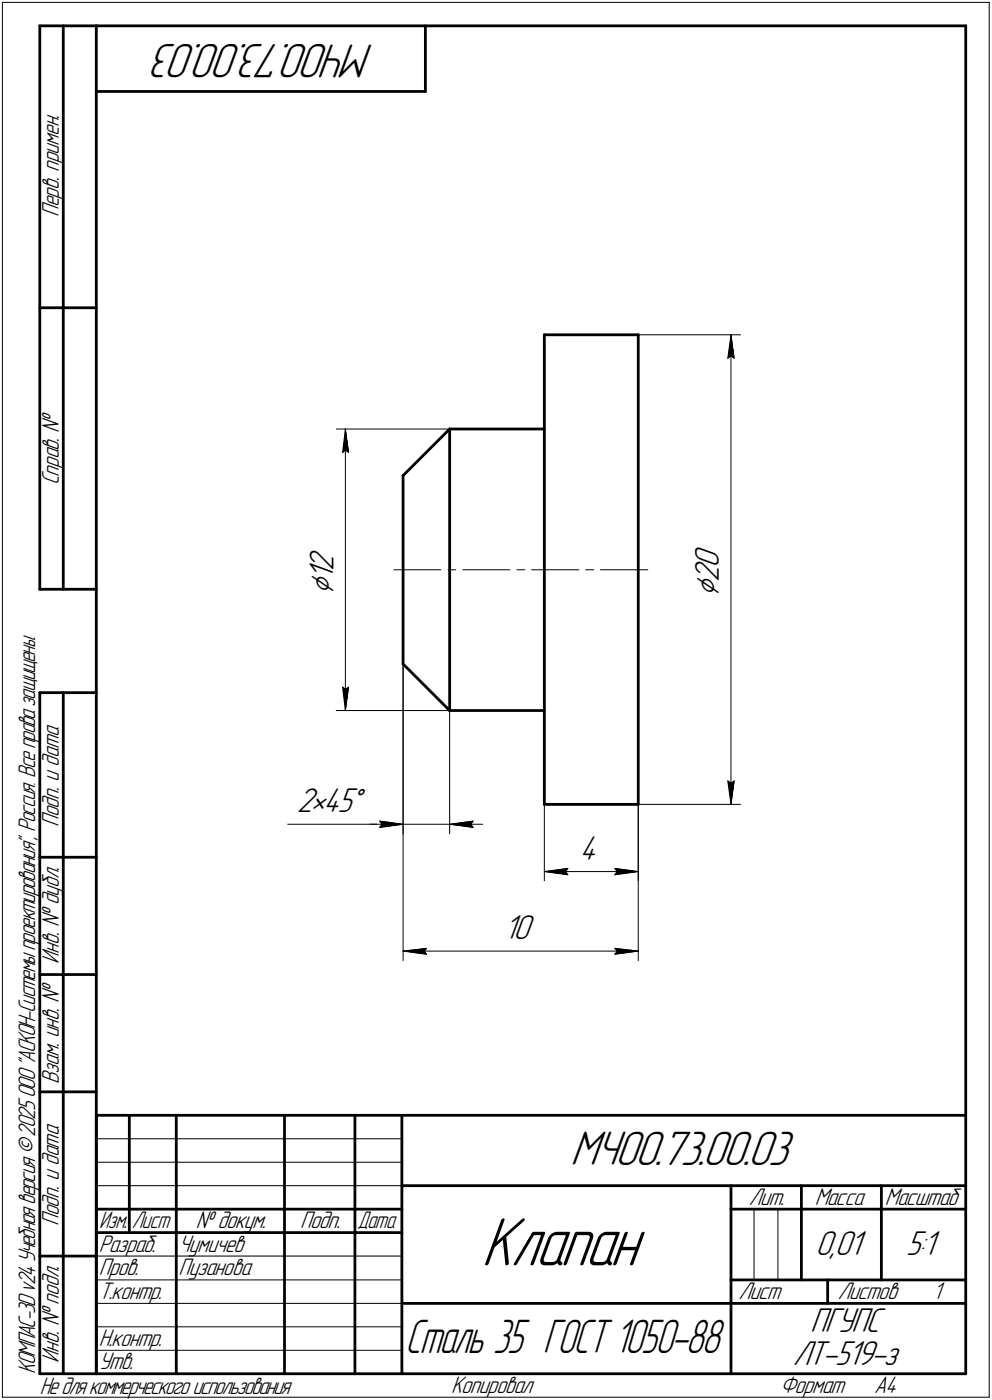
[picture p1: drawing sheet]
<svg xmlns="http://www.w3.org/2000/svg" width="211mm" height="298mm" viewBox="0 0 211 298" stroke-linecap="round" stroke-linejoin="round" font-family="sans-serif">
<g fill="none" stroke="#000" stroke-width=".21">
<path d="M.5 .5v297zM.5 .5h210zM210.5 .5v297zM135.8 71.3h21.8zM154.9 76.3l.6-.5zM155.5 71.3l.7 5zM155.5 75.8l.7 .5zM155.5 71.3l-.6 5zM155.5 71.3v100zM71.5 91.4h24.2zM72.9 96.4l.6-.6zM73.5 91.4l.7 5z"/>
<path d="M73.5 95.8l.7 .6zM73.5 91.4l-.6 5zM73.5 91.4v59.9zM83.8 121.3h10zM95.3 121.3h1.6zM98.5 121.3h10zM110 121.3h1.7zM113.1 121.3h10.1zM124.6 121.3h1.7zM127.8 121.3h10zM71.5 151.3h24.2zM72.9 146.3l.6 5z"/>
<path d="M72.9 146.3l.6 .5zM73.5 146.8l.7-.5zM74.2 146.3l-.7 5zM85.8 141.4v63.2zM85.8 141.4v36.1zM95.7 151.3v26.2zM61.2 175.5h19.6zM78.7 175.5h7.1zM80.8 175.5h5zM80.8 174.8l5 .7zM80.8 174.8l.5 .7zM80.8 176.2l5-.7z"/>
<path d="M81.3 175.5l-.5 .7zM85.8 175.5h9.9zM95.7 175.5l5 .7zM95.7 175.5l5-.7zM95.7 175.5h7zM100.2 175.5l.5 .7zM100.7 174.8l-.5 .7zM115.8 171.3v16.2zM135.8 171.3v33.3zM135.8 171.3v16.2zM135.8 171.3h21.8zM154.9 166.3l.6 5z"/>
<path d="M154.9 166.3l.6 .5zM155.5 166.8l.7-.5zM156.2 166.3l-.7 5zM115.8 185.6l5-.7zM115.8 185.6l5 .7zM115.8 185.6h20zM120.3 185.6l.5 .7zM120.8 184.9l-.5 .7zM130.8 186.3l5-.7zM130.8 184.9l.5 .7zM130.8 184.9l5 .7zM131.3 185.6l-.5 .7z"/>
<path d="M85.8 202.5l5-.6zM85.8 202.5l5 .7zM85.8 202.5h50zM90.3 202.5l.5 .7zM90.8 201.9l-.5 .6zM130.8 203.2l5-.7zM130.8 201.9l.5 .6zM130.8 201.9l5 .6zM131.3 202.5l-.5 .7zM20.5 247.5h65zM20.5 252.5h65zM20.5 242.5h65z"/>
<path d="M160.4 257.5v15zM165.5 257.5v15zM20.5 267.5h65zM20.5 272.5h65zM20.5 277.5h65zM.5 297.5h210zM20.5 282.5h65zM20.5 287.5h65z"/>
</g>
<g fill="none" stroke="#000" stroke-width=".59">
<path d="M8.5 5.5v120zM8.5 5.5h12zM13.5 5.5v120zM20.5 5.5v287zM20.5 5.5h185zM20.5 19.5h70zM90.5 5.5v14zM205.5 5.5v287zM8.5 65.5h12zM115.8 71.3h20zM115.8 71.3v100zM135.8 71.3v100z"/>
<path d="M95.7 91.4h20.1zM95.7 91.4l-9.9 9.9zM95.7 91.4v59.9zM85.8 101.3v40.1zM8.5 125.5h12zM8.5 147.5v145zM8.5 147.5h12zM13.5 147.5v145zM85.8 141.4l9.9 9.9zM95.7 151.3h20.1zM115.8 171.3h20zM8.5 182.5h12z"/>
<path d="M8.5 207.5h12zM8.5 232.5h12zM20.5 237.5h185zM20.5 237.5v55zM27.5 237.5v25zM37.5 237.5v55zM60.5 237.5v55zM75.5 237.5v55zM85.5 237.5v55zM20.5 257.5h65zM85.5 252.5h120zM155.5 252.5v40z"/>
<path d="M155.5 257.5h15zM170.5 252.5v20zM170.5 257.5h35zM187.5 252.5v20zM8.5 267.5h12zM20.5 262.5h65zM85.5 277.5h70zM155.5 277.5h50zM155.5 272.5h50zM176.1 272.5v5zM8.5 292.5h12zM20.5 292.5h185z"/>
</g>
<g fill="#fff" stroke="#fff" stroke-width=".21">
<path d="M107.2 194.4h7.1zM107.2 194.5h7.1zM107.2 194.6h7.1zM107.2 194.6h7.1zM107.2 194.7h7.1zM107.2 194.8h7.1zM107.2 194.9h7.1zM107.2 195h7.1zM107.2 195.1h7.1zM107.2 195.2h7.1zM107.2 195.2h7.1zM107.2 195.3h7.1zM107.2 195.4h7.1zM107.2 195.5h7.1zM107.2 195.6h7.1zM107.2 195.7h7.1zM107.2 195.7h7.1zM107.2 195.8h7.1zM107.2 195.9h7.1zM107.2 196h7.1zM107.2 196.1h7.1zM107.2 196.2h7.1zM107.2 196.3h7.1zM107.2 196.3h7.1zM107.2 196.4h7.1zM107.2 196.5h7.1zM107.2 196.6h7.1zM107.2 196.7h7.1zM107.2 196.8h7.1zM107.2 196.8h7.1zM107.2 196.9h7.1zM107.2 197h7.1zM107.2 197.1h7.1zM107.2 197.2h7.1zM107.2 197.3h7.1zM107.2 197.4h7.1zM107.2 197.4h7.1zM107.2 197.5h7.1zM107.2 197.6h7.1zM107.2 197.7h7.1zM107.2 197.8h7.1zM107.2 197.9h7.1zM107.2 198h7.1zM107.2 198h7.1zM107.2 198.1h7.1zM107.2 198.2h7.1zM107.2 198.3h7.1zM107.2 198.4h7.1zM107.2 198.5h7.1zM107.2 198.5h7.1zM107.2 198.6h7.1zM107.2 198.7h7.1zM107.2 198.8h7.1zM107.2 198.9h7.1zM107.2 199h7.1zM107.2 199.1h7.1zM107.2 199.1h7.1zM107.2 199.2h7.1zM107.2 199.3h7.1zM107.2 199.4h7.1zM107.2 199.5h7.1zM107.2 199.6h7.1zM107.2 199.6h7.1zM107.2 199.7h7.1zM107.2 199.8h7.1zM107.2 199.9h7.1zM107.2 200h7.1zM107.2 200.1h7.1zM107.2 200.2h7.1zM107.2 200.2h7.1zM107.2 200.3h7.1zM107.2 200.4h7.1zM107.2 200.5h7.1zM107.2 200.6h7.1zM107.2 200.7h7.1zM107.2 200.7h7.1zM107.2 200.8h7.1zM107.2 200.9h7.1zM107.2 201h7.1zM107.2 201.1h7.1zM107.2 201.2h7.1zM107.2 201.3h7.1zM107.2 201.3h7.1zM107.2 201.4h7.1zM107.2 201.5h7.1z"/>
<path d="M130.3 201.4h.7zM130.3 201.5h1.3zM130.3 201.6h1.9zM130.3 201.7h2.5zM130.3 201.8h3.1zM130.3 201.8h3.7zM130.3 201.9h4zM130.3 202h4.2zM130.3 202.1h4.4zM130.3 202.2h4.7zM130.3 202.3h4.9zM130.3 202.4h5.1zM130.3 202.4h5.3zM130.3 202.5h5.5zM130.3 202.6h5.3zM130.3 202.7h5.2zM130.3 202.8h4.9zM130.3 202.9h4.7zM130.3 202.9h4.6zM130.3 203h4.3zM130.3 203.1h4.2zM130.3 203.2h4zM130.3 203.3h3.7zM130.3 203.4h3.1zM130.3 203.5h2.5zM130.3 203.5h1.9zM130.3 203.6h1.3zM130.3 203.7h.7z"/>
<path d="M90.7 201.4h.6zM90.1 201.5h1.2zM89.4 201.6h1.9zM88.8 201.7h2.5zM88.2 201.8h3.1zM87.5 201.8h3.8zM87.4 201.9h3.9zM87.1 202h4.2zM87 202.1h4.3zM86.7 202.2h4.6zM86.4 202.3h4.9zM86.3 202.4h5zM86 202.4h5.3zM85.8 202.5h5.5zM86 202.6h5.3zM86.2 202.7h5.1zM86.4 202.8h4.9zM86.6 202.9h4.7zM86.8 202.9h4.5zM87 203h4.3zM87.2 203.1h4.1zM87.4 203.2h3.9zM87.5 203.3h3.8zM88.2 203.4h3.1zM88.8 203.5h2.5zM89.4 203.5h1.9zM90.1 203.6h1.2zM90.7 203.7h.6z"/>
<path d="M63.2 167.1h15.5zM63.2 167.2h15.5zM63.2 167.3h15.5zM63.2 167.4h15.5zM63.2 167.5h15.5zM63.2 167.6h15.5zM63.2 167.6h15.5zM63.2 167.7h15.5zM63.2 167.8h15.5zM63.2 167.9h15.5zM63.2 168h15.5zM63.2 168.1h15.5zM63.2 168.1h15.5zM63.2 168.2h15.5zM63.2 168.3h15.5zM63.2 168.4h15.5zM63.2 168.5h15.5zM63.2 168.6h15.5zM63.2 168.7h15.5zM63.2 168.7h15.5zM63.2 168.8h15.5zM63.2 168.9h15.5zM63.2 169h15.5zM63.2 169.1h15.5zM63.2 169.2h15.5zM63.2 169.2h15.5zM63.2 169.3h15.5zM63.2 169.4h15.5zM63.2 169.5h15.5zM63.2 169.6h15.5zM63.2 169.7h15.5zM63.2 169.8h15.5zM63.2 169.8h15.5zM63.2 169.9h15.5zM63.2 170h15.5zM63.2 170.1h15.5zM63.2 170.2h15.5zM63.2 170.3h15.5zM63.2 170.3h15.5zM63.2 170.4h15.5zM63.2 170.5h15.5zM63.2 170.6h15.5zM63.2 170.7h15.5zM63.2 170.8h15.5zM63.2 170.9h15.5zM63.2 170.9h15.5zM63.2 171h15.5zM63.2 171.1h15.5zM63.2 171.2h15.5zM63.2 171.3h15.5zM63.2 171.4h15.5zM63.2 171.4h15.5zM63.2 171.5h15.5zM63.2 171.6h15.5zM63.2 171.7h15.5zM63.2 171.8h15.5zM63.2 171.9h15.5zM63.2 172h15.5zM63.2 172h15.5zM63.2 172.1h15.5zM63.2 172.2h15.5zM63.2 172.3h15.5zM63.2 172.4h15.5zM63.2 172.5h15.5zM63.2 172.6h15.5zM63.2 172.6h15.5zM63.2 172.7h15.5zM63.2 172.8h15.5zM63.2 172.9h15.5zM63.2 173h15.5zM63.2 173.1h15.5zM63.2 173.1h15.5zM63.2 173.2h15.5zM63.2 173.3h15.5zM63.2 173.4h15.5zM63.2 173.5h15.5zM63.2 173.6h15.5zM63.2 173.7h15.5zM63.2 173.7h15.5zM63.2 173.8h15.5zM63.2 173.9h15.5zM63.2 174h15.5zM63.2 174.1h15.5zM63.2 174.2h15.5zM63.2 174.2h15.5zM63.2 174.3h15.5zM63.2 174.4h15.5z"/>
<path d="M100.5 174.4h.7zM99.7 174.5h1.5zM99 174.6h2.2zM98.2 174.7h3zM97.5 174.8h3.7zM97.3 174.8h3.9zM97.1 174.9h4.1zM96.9 175h4.3zM96.7 175.1h4.5zM96.5 175.2h4.7zM96.3 175.3h4.9zM96.1 175.3h5.1zM95.9 175.4h5.3zM95.7 175.5h5.5zM95.9 175.6h5.3zM96.1 175.7h5.1zM96.3 175.8h4.9zM96.5 175.9h4.7zM96.7 175.9h4.5zM96.9 176h4.3zM97.1 176.1h4.1zM97.3 176.2h3.9zM97.5 176.3h3.7zM98.1 176.4h3.1zM98.7 176.4h2.5zM99.3 176.5h1.9zM100 176.6h1.2zM100.6 176.7h.6z"/>
<path d="M80.3 174.4h.7zM80.3 174.5h1.5zM80.3 174.6h2.2zM80.3 174.7h3zM80.3 174.8h3.7zM80.3 174.8h3.9zM80.3 174.9h4.1zM80.3 175h4.3zM80.3 175.1h4.5zM80.3 175.2h4.7zM80.3 175.3h4.9zM80.3 175.3h5.1zM80.3 175.4h5.3zM80.3 175.5h5.5zM80.3 175.6h5.3zM80.3 175.7h5.1zM80.3 175.8h4.9zM80.3 175.9h4.7zM80.3 175.9h4.5zM80.3 176h4.3zM80.3 176.1h4.1zM80.3 176.2h3.9zM80.3 176.3h3.7zM80.3 176.4h3.1zM80.3 176.4h2.5zM80.3 176.5h1.8zM80.3 176.6h1.2zM80.3 176.7h.6z"/>
<path d="M123.4 177.5h5zM123.4 177.5h5zM123.4 177.6h5zM123.4 177.7h5zM123.4 177.8h5zM123.4 177.9h5zM123.4 178h5zM123.4 178.1h5zM123.4 178.1h5zM123.4 178.2h5zM123.4 178.3h5zM123.4 178.4h5zM123.4 178.5h5zM123.4 178.6h5zM123.4 178.6h5zM123.4 178.7h5zM123.4 178.8h5zM123.4 178.9h5zM123.4 179h5zM123.4 179.1h5zM123.4 179.2h5zM123.4 179.2h5zM123.4 179.3h5zM123.4 179.4h5zM123.4 179.5h5zM123.4 179.6h5zM123.4 179.7h5zM123.4 179.7h5zM123.4 179.8h5zM123.4 179.9h5zM123.4 180h5zM123.4 180.1h5zM123.4 180.2h5zM123.4 180.3h5zM123.4 180.3h5zM123.4 180.4h5zM123.4 180.5h5zM123.4 180.6h5zM123.4 180.7h5zM123.4 180.8h5zM123.4 180.8h5zM123.4 180.9h5zM123.4 181h5zM123.4 181.1h5zM123.4 181.2h5zM123.4 181.3h5zM123.4 181.4h5zM123.4 181.4h5zM123.4 181.5h5zM123.4 181.6h5zM123.4 181.7h5zM123.4 181.8h5zM123.4 181.9h5zM123.4 181.9h5zM123.4 182h5zM123.4 182.1h5zM123.4 182.2h5zM123.4 182.3h5zM123.4 182.4h5zM123.4 182.5h5zM123.4 182.5h5zM123.4 182.6h5zM123.4 182.7h5zM123.4 182.8h5zM123.4 182.9h5zM123.4 183h5zM123.4 183h5zM123.4 183.1h5zM123.4 183.2h5zM123.4 183.3h5zM123.4 183.4h5zM123.4 183.5h5zM123.4 183.6h5zM123.4 183.6h5zM123.4 183.7h5zM123.4 183.8h5zM123.4 183.9h5zM123.4 184h5zM123.4 184.1h5zM123.4 184.1h5zM123.4 184.2h5zM123.4 184.3h5zM123.4 184.4h5zM123.4 184.5h5z"/>
<path d="M120.7 184.4h.6zM120.1 184.5h1.2zM119.5 184.6h1.8zM118.9 184.7h2.4zM118.3 184.7h3zM117.6 184.8h3.7zM117.4 184.9h3.9zM117.3 185h4zM117 185.1h4.3zM116.8 185.2h4.5zM116.7 185.3h4.6zM116.4 185.3h4.9zM116.2 185.4h5.1zM116.1 185.5h5.2zM115.8 185.6h5.5zM116.1 185.7h5.2zM116.2 185.8h5.1zM116.4 185.8h4.9zM116.7 185.9h4.6zM116.8 186h4.5zM117 186.1h4.3zM117.3 186.2h4zM117.4 186.3h3.9zM117.6 186.4h3.7zM118.4 186.4h2.9zM119.1 186.5h2.2zM119.9 186.6h1.4zM120.6 186.7h.7z"/>
<path d="M130.3 184.4h.7zM130.3 184.5h1.3zM130.3 184.6h1.9zM130.3 184.7h2.5zM130.3 184.7h3.1zM130.3 184.8h3.7zM130.3 184.9h4zM130.3 185h4.2zM130.3 185.1h4.3zM130.3 185.2h4.6zM130.3 185.3h4.7zM130.3 185.3h4.9zM130.3 185.4h5.2zM130.3 185.5h5.3zM130.3 185.6h5.5zM130.3 185.7h5.3zM130.3 185.8h5.2zM130.3 185.8h4.9zM130.3 185.9h4.7zM130.3 186h4.6zM130.3 186.1h4.3zM130.3 186.2h4.2zM130.3 186.3h4zM130.3 186.4h3.7zM130.3 186.4h3zM130.3 186.5h2.3zM130.3 186.6h1.5zM130.3 186.7h.8z"/>
<path d="M65.1 116h7.5zM65.1 116.1h7.5zM65.1 116.2h7.5zM65.1 116.2h7.5zM65.1 116.3h7.5zM65.1 116.4h7.5zM65.1 116.5h7.5zM65.1 116.6h7.5zM65.1 116.7h7.5zM65.1 116.8h7.5zM65.1 116.8h7.5zM65.1 116.9h7.5zM65.1 117h7.5zM65.1 117.1h7.5zM65.1 117.2h7.5zM65.1 117.3h7.5zM65.1 117.3h7.5zM65.1 117.4h7.5zM65.1 117.5h7.5zM65.1 117.6h7.5zM65.1 117.7h7.5zM65.1 117.8h7.5zM65.1 117.9h7.5zM65.1 117.9h7.5zM65.1 118h7.5zM65.1 118.1h7.5zM65.1 118.2h7.5zM65.1 118.3h7.5zM65.1 118.4h7.5zM65.1 118.4h7.5zM65.1 118.5h7.5zM65.1 118.6h7.5zM65.1 118.7h7.5zM65.1 118.8h7.5zM65.1 118.9h7.5zM65.1 119h7.5zM65.1 119h7.5zM65.1 119.1h7.5zM65.1 119.2h7.5zM65.1 119.3h7.5zM65.1 119.4h7.5zM65.1 119.5h7.5zM65.1 119.5h7.5zM65.1 119.6h7.5zM65.1 119.7h7.5zM65.1 119.8h7.5zM65.1 119.9h7.5zM65.1 120h7.5zM65.1 120.1h7.5zM65.1 120.1h7.5zM65.1 120.2h7.5zM65.1 120.3h7.5zM65.1 120.4h7.5zM65.1 120.5h7.5zM65.1 120.6h7.5zM65.1 120.6h7.5zM65.1 120.7h7.5zM65.1 120.8h7.5zM65.1 120.9h7.5zM65.1 121h7.5zM65.1 121.1h7.5zM65.1 121.2h7.5zM65.1 121.2h7.5zM65.1 121.3h7.5zM65.1 121.4h7.5zM65.1 121.5h7.5zM65.1 121.6h7.5zM65.1 121.7h7.5zM65.1 121.8h7.5zM65.1 121.8h7.5zM65.1 121.9h7.5zM65.1 122h7.5zM65.1 122.1h7.5zM65.1 122.2h7.5zM65.1 122.3h7.5zM65.1 122.3h7.5zM65.1 122.4h7.5zM65.1 122.5h7.5zM65.1 122.6h7.5zM65.1 122.7h7.5zM65.1 122.8h7.5zM65.1 122.9h7.5zM65.1 122.9h7.5zM65.1 123h7.5zM65.1 123.1h7.5zM65.1 123.2h7.5zM65.1 123.3h7.5zM65.1 123.4h7.5zM65.1 123.4h7.5zM65.1 123.5h7.5zM65.1 123.6h7.5zM65.1 123.7h7.5zM65.1 123.8h7.5zM65.1 123.9h7.5zM65.1 124h7.5zM65.1 124h7.5zM65.1 124.1h7.5zM65.1 124.2h7.5zM65.1 124.3h7.5zM65.1 124.4h7.5zM65.1 124.5h7.5zM65.1 124.5h7.5zM65.1 124.6h7.5zM65.1 124.7h7.5zM65.1 124.8h7.5zM65.1 124.9h7.5zM65.1 125h7.5zM65.1 125.1h7.5zM65.1 125.1h7.5zM65.1 125.2h7.5zM65.1 125.3h7.5zM65.1 125.4h7.5zM65.1 125.5h7.5zM65.1 125.6h7.5zM65.1 125.6h7.5zM65.1 125.7h7.5zM65.1 125.8h7.5zM65.1 125.9h7.5zM65.1 126h7.5zM65.1 126.1h7.5zM65.1 126.2h7.5zM65.1 126.2h7.5zM65.1 126.3h7.5zM65.1 126.4h7.5zM65.1 126.5h7.5zM65.1 126.6h7.5z"/>
<path d="M73.4 91.6h.3zM73.4 91.7h.3zM73.4 91.8h.3zM73.3 91.9h.4zM73.3 91.9h.4zM73.2 92h.6zM73.2 92.1h.6zM73.2 92.2h.7zM73.2 92.3h.7zM73.2 92.4h.8zM73.2 92.5h.8zM73.1 92.5h.9zM73.1 92.6h1zM73 92.7h1.1zM73 92.8h1.2zM73 92.9h1.2zM72.9 93h1.4zM72.9 93h1.4zM72.8 93.1h1.5zM72.8 93.2h1.5zM72.8 93.3h1.5zM72.8 93.4h1.5zM72.8 93.5h1.5zM72.8 93.6h1.5zM72.8 93.6h1.5zM72.8 93.7h1.5zM72.7 93.8h1.7zM72.7 93.9h1.7zM72.7 94h1.7zM72.7 94.1h1.7zM72.7 94.1h1.7zM72.7 94.2h1.7zM72.7 94.3h1.7zM72.6 94.4h1.9zM72.6 94.5h1.9zM72.6 94.6h1.9zM72.6 94.7h1.9zM72.6 94.7h1.9zM72.6 94.8h1.9zM72.6 94.9h1.9zM72.6 95h1.9zM72.6 95.1h2zM72.6 95.2h2zM72.6 95.2h2zM72.6 95.3h2zM72.6 95.4h2zM72.6 95.5h2zM72.6 95.6h2zM72.5 95.7h2.2zM72.5 95.8h2.2zM72.5 95.8h2.2zM72.5 95.9h2.2zM72.5 96h2.2zM72.5 96.1h2.2zM72.5 96.2h2.2zM72.4 96.3h2.4zM72.4 96.4h2.4zM72.4 96.4h2.4zM72.4 96.5h2.4zM72.4 96.6h2.4zM72.4 96.7h2.4zM72.4 96.8h2.4z"/>
<path d="M72.3 145.8h2.5zM72.4 145.9h2.4zM72.4 146h2.4zM72.4 146h2.4zM72.4 146.1h2.4zM72.4 146.2h2.4zM72.4 146.3h2.4zM72.4 146.4h2.4zM72.5 146.5h2.2zM72.5 146.6h2.2zM72.5 146.6h2.2zM72.5 146.7h2.2zM72.5 146.8h2.2zM72.5 146.9h2.2zM72.5 147h2.2zM72.6 147.1h2zM72.6 147.2h2zM72.6 147.2h2zM72.6 147.3h2zM72.6 147.4h2zM72.6 147.5h2zM72.6 147.6h2zM72.6 147.7h1.9zM72.6 147.7h1.9zM72.6 147.8h1.9zM72.6 147.9h1.9zM72.6 148h1.9zM72.6 148.1h1.9zM72.6 148.2h1.9zM72.6 148.3h1.9zM72.7 148.3h1.7zM72.7 148.4h1.7zM72.7 148.5h1.7zM72.7 148.6h1.7zM72.7 148.7h1.7zM72.7 148.8h1.7zM72.7 148.8h1.7zM72.8 148.9h1.5zM72.8 149h1.5zM72.8 149.1h1.5zM72.8 149.2h1.5zM72.8 149.3h1.5zM72.8 149.4h1.5zM72.8 149.4h1.5zM72.8 149.5h1.5zM72.9 149.6h1.4zM72.9 149.7h1.4zM73 149.8h1.2zM73 149.9h1.2zM73 149.9h1.1zM73.1 150h1zM73.1 150.1h.9zM73.2 150.2h.8zM73.2 150.3h.8zM73.2 150.4h.7zM73.2 150.5h.7zM73.2 150.5h.6zM73.2 150.6h.6zM73.3 150.7h.4zM73.3 150.8h.4zM73.4 150.9h.3zM73.4 151h.3zM73.4 151h.3z"/>
<path d="M147.2 115.5h7.3zM147.2 115.6h7.3zM147.2 115.7h7.3zM147.2 115.7h7.3zM147.2 115.8h7.3zM147.2 115.9h7.3zM147.2 116h7.3zM147.2 116.1h7.3zM147.2 116.2h7.3zM147.2 116.2h7.3zM147.2 116.3h7.3zM147.2 116.4h7.3zM147.2 116.5h7.3zM147.2 116.6h7.3zM147.2 116.7h7.3zM147.2 116.8h7.3zM147.2 116.8h7.3zM147.2 116.9h7.3zM147.2 117h7.3zM147.2 117.1h7.3zM147.2 117.2h7.3zM147.2 117.3h7.3zM147.2 117.3h7.3zM147.2 117.4h7.3zM147.2 117.5h7.3zM147.2 117.6h7.3zM147.2 117.7h7.3zM147.2 117.8h7.3zM147.2 117.9h7.3zM147.2 117.9h7.3zM147.2 118h7.3zM147.2 118.1h7.3zM147.2 118.2h7.3zM147.2 118.3h7.3zM147.2 118.4h7.3zM147.2 118.4h7.3zM147.2 118.5h7.3zM147.2 118.6h7.3zM147.2 118.7h7.3zM147.2 118.8h7.3zM147.2 118.9h7.3zM147.2 119h7.3zM147.2 119h7.3zM147.2 119.1h7.3zM147.2 119.2h7.3zM147.2 119.3h7.3zM147.2 119.4h7.3zM147.2 119.5h7.3zM147.2 119.5h7.3zM147.2 119.6h7.3zM147.2 119.7h7.3zM147.2 119.8h7.3zM147.2 119.9h7.3zM147.2 120h7.3zM147.2 120.1h7.3zM147.2 120.1h7.3zM147.2 120.2h7.3zM147.2 120.3h7.3zM147.2 120.4h7.3zM147.2 120.5h7.3zM147.2 120.6h7.3zM147.2 120.6h7.3zM147.2 120.7h7.3zM147.2 120.8h7.3zM147.2 120.9h7.3zM147.2 121h7.3zM147.2 121.1h7.3zM147.2 121.2h7.3zM147.2 121.2h7.3zM147.2 121.3h7.3zM147.2 121.4h7.3zM147.2 121.5h7.3zM147.2 121.6h7.3zM147.2 121.7h7.3zM147.2 121.8h7.3zM147.2 121.8h7.3zM147.2 121.9h7.3zM147.2 122h7.3zM147.2 122.1h7.3zM147.2 122.2h7.3zM147.2 122.3h7.3zM147.2 122.3h7.3zM147.2 122.4h7.3zM147.2 122.5h7.3zM147.2 122.6h7.3zM147.2 122.7h7.3zM147.2 122.8h7.3zM147.2 122.9h7.3zM147.2 122.9h7.3zM147.2 123h7.3zM147.2 123.1h7.3zM147.2 123.2h7.3zM147.2 123.3h7.3zM147.2 123.4h7.3zM147.2 123.4h7.3zM147.2 123.5h7.3zM147.2 123.6h7.3zM147.2 123.7h7.3zM147.2 123.8h7.3zM147.2 123.9h7.3zM147.2 124h7.3zM147.2 124h7.3zM147.2 124.1h7.3zM147.2 124.2h7.3zM147.2 124.3h7.3zM147.2 124.4h7.3zM147.2 124.5h7.3zM147.2 124.5h7.3zM147.2 124.6h7.3zM147.2 124.7h7.3zM147.2 124.8h7.3zM147.2 124.9h7.3zM147.2 125h7.3zM147.2 125.1h7.3zM147.2 125.1h7.3zM147.2 125.2h7.3zM147.2 125.3h7.3zM147.2 125.4h7.3zM147.2 125.5h7.3zM147.2 125.6h7.3zM147.2 125.6h7.3zM147.2 125.7h7.3zM147.2 125.8h7.3zM147.2 125.9h7.3zM147.2 126h7.3zM147.2 126.1h7.3zM147.2 126.2h7.3zM147.2 126.2h7.3zM147.2 126.3h7.3zM147.2 126.4h7.3zM147.2 126.5h7.3zM147.2 126.6h7.3zM147.2 126.7h7.3zM147.2 126.7h7.3zM147.2 126.8h7.3zM147.2 126.9h7.3zM147.2 127h7.3zM147.2 127.1h7.3z"/>
<path d="M155.4 71.5h.3zM155.4 71.6h.3zM155.4 71.7h.4zM155.4 71.8h.4zM155.3 71.9h.5zM155.3 72h.6zM155.3 72.1h.6zM155.2 72.1h.8zM155.2 72.2h.8zM155.1 72.3h.9zM155.1 72.4h.9zM155 72.5h1zM155 72.6h1.1zM155 72.6h1.1zM154.9 72.7h1.3zM154.9 72.8h1.3zM154.9 72.9h1.4zM154.9 73h1.4zM154.8 73.1h1.5zM154.8 73.2h1.6zM154.8 73.2h1.6zM154.8 73.3h1.6zM154.8 73.4h1.6zM154.8 73.5h1.6zM154.8 73.6h1.6zM154.8 73.7h1.6zM154.7 73.7h1.7zM154.7 73.8h1.8zM154.7 73.9h1.8zM154.7 74h1.8zM154.7 74.1h1.8zM154.7 74.2h1.8zM154.7 74.3h1.8zM154.6 74.3h1.9zM154.6 74.4h1.9zM154.6 74.5h1.9zM154.6 74.6h1.9zM154.6 74.7h1.9zM154.6 74.8h1.9zM154.6 74.8h1.9zM154.5 74.9h2zM154.5 75h2zM154.5 75.1h2zM154.5 75.2h2zM154.5 75.3h2zM154.5 75.4h2.1zM154.5 75.4h2.1zM154.5 75.5h2.1zM154.4 75.6h2.2zM154.4 75.7h2.2zM154.4 75.8h2.2zM154.4 75.9h2.2zM154.4 75.9h2.2zM154.4 76h2.2zM154.4 76.1h2.3zM154.3 76.2h2.4zM154.3 76.3h2.4zM154.3 76.4h2.4zM154.3 76.5h2.4zM154.3 76.5h2.4zM154.3 76.6h2.4zM154.3 76.7h2.4z"/>
<path d="M154.3 165.8h2.4zM154.3 165.9h2.4zM154.3 165.9h2.4zM154.3 166h2.4zM154.3 166.1h2.4zM154.3 166.2h2.4zM154.3 166.3h2.4zM154.3 166.4h2.4zM154.4 166.5h2.3zM154.4 166.5h2.2zM154.4 166.6h2.2zM154.4 166.7h2.2zM154.4 166.8h2.2zM154.4 166.9h2.2zM154.4 167h2.2zM154.5 167h2.1zM154.5 167.1h2.1zM154.5 167.2h2.1zM154.5 167.3h2zM154.5 167.4h2zM154.5 167.5h2zM154.5 167.6h2zM154.5 167.6h2zM154.6 167.7h1.9zM154.6 167.8h1.9zM154.6 167.9h1.9zM154.6 168h1.9zM154.6 168.1h1.9zM154.6 168.1h1.9zM154.6 168.2h1.9zM154.7 168.3h1.8zM154.7 168.4h1.8zM154.7 168.5h1.8zM154.7 168.6h1.8zM154.7 168.7h1.8zM154.7 168.7h1.8zM154.7 168.8h1.7zM154.8 168.9h1.6zM154.8 169h1.6zM154.8 169.1h1.6zM154.8 169.2h1.6zM154.8 169.2h1.6zM154.8 169.3h1.6zM154.8 169.4h1.6zM154.8 169.5h1.5zM154.9 169.6h1.4zM154.9 169.7h1.4zM154.9 169.8h1.3zM154.9 169.8h1.3zM155 169.9h1.1zM155 170h1.1zM155 170.1h1zM155.1 170.2h.9zM155.1 170.3h.9zM155.2 170.3h.8zM155.2 170.4h.8zM155.3 170.5h.6zM155.3 170.6h.6zM155.3 170.7h.5zM155.4 170.8h.4zM155.4 170.9h.4zM155.4 170.9h.3zM155.4 171h.3z"/>
</g>
<g fill="#000" stroke="#000" stroke-width=".21">
<path d="M155.4 72.6h.1zM155.4 72.6h.1zM155.4 72.7h.1zM155.4 72.8h.1zM155.4 72.9h.1zM155.4 73h.1zM155.4 73.1h.1zM155.4 73.2h.1zM155.3 73.2h.2zM155.3 73.3h.2zM155.3 73.4h.2zM155.3 73.5h.2zM155.3 73.6h.2zM155.3 73.7h.2zM155.3 73.7h.2zM155.2 73.8h.3zM155.2 73.9h.3zM155.2 74h.3zM155.2 74.1h.3zM155.2 74.2h.3zM155.2 74.3h.3zM155.2 74.3h.3zM155.1 74.4h.4zM155.1 74.5h.4zM155.1 74.6h.4zM155.1 74.7h.4zM155.1 74.8h.4zM155.1 74.8h.4zM155.1 74.9h.4zM155.1 75h.4zM155 75.1h.5zM155 75.2h.5zM155 75.3h.5zM155 75.4h.5zM155 75.4h.5zM155 75.5h.5zM155 75.6h.5zM154.9 75.7h.6zM154.9 75.8h.6zM154.9 75.9h.5zM154.9 75.9h.5zM154.9 76h.3zM154.9 76.1h.2z"/>
<path d="M155.5 72h.2zM155.5 72.1h.2zM155.5 72.1h.2zM155.5 72.2h.2zM155.5 72.3h.2zM155.5 72.4h.2zM155.5 72.5h.2zM155.5 72.6h.3zM155.5 72.6h.3zM155.5 72.7h.3zM155.5 72.8h.3zM155.5 72.9h.3zM155.5 73h.3zM155.5 73.1h.3zM155.5 73.2h.3zM155.5 73.2h.4zM155.5 73.3h.4zM155.5 73.4h.4zM155.5 73.5h.4zM155.5 73.6h.4zM155.5 73.7h.4zM155.5 73.7h.4zM155.5 73.8h.5zM155.5 73.9h.5zM155.5 74h.5zM155.5 74.1h.5zM155.5 74.2h.5zM155.5 74.3h.5zM155.5 74.3h.5zM155.5 74.4h.5zM155.5 74.5h.5zM155.5 74.6h.5zM155.5 74.7h.5zM155.5 74.8h.5zM155.5 74.8h.5zM155.5 74.9h.5zM155.5 75h.5zM155.5 75.1h.6zM155.5 75.2h.6zM155.5 75.3h.6zM155.5 75.4h.6zM155.5 75.4h.6zM155.5 75.5h.6zM155.5 75.6h.6zM155.5 75.7h.7zM155.5 75.8h.7zM155.7 75.9h.5zM155.8 75.9h.4zM155.9 76h.3zM156 76.1h.2z"/>
<path d="M73.3 92.8h.2zM73.3 92.9h.2zM73.3 93h.2zM73.3 93h.2zM73.3 93.1h.2zM73.3 93.2h.2zM73.3 93.3h.2zM73.3 93.4h.2zM73.3 93.5h.2zM73.2 93.6h.3zM73.2 93.6h.3zM73.2 93.7h.3zM73.2 93.8h.3zM73.2 93.9h.3zM73.2 94h.3zM73.2 94.1h.3zM73.2 94.1h.3zM73.2 94.2h.3zM73.2 94.3h.3zM73.2 94.4h.3zM73.2 94.5h.3zM73.2 94.6h.3zM73.2 94.7h.3zM73.2 94.7h.3zM73.2 94.8h.3zM73.2 94.9h.3zM73.1 95h.4zM73.1 95.1h.4zM73.1 95.2h.4zM73.1 95.2h.4zM73.1 95.3h.4zM73.1 95.4h.4zM73.1 95.5h.4zM73.1 95.6h.4zM73 95.7h.5zM73 95.8h.5zM73 95.8h.5zM73 95.9h.4zM73 96h.3zM73 96.1h.2zM73 96.2h.2z"/>
<path d="M73.5 92h.2zM73.5 92.1h.2zM73.5 92.2h.2zM73.5 92.3h.2zM73.5 92.4h.2zM73.5 92.5h.2zM73.5 92.5h.2zM73.5 92.6h.2zM73.5 92.7h.2zM73.5 92.8h.2zM73.5 92.9h.2zM73.5 93h.2zM73.5 93h.2zM73.5 93.1h.2zM73.5 93.2h.2zM73.5 93.3h.3zM73.5 93.4h.3zM73.5 93.5h.3zM73.5 93.6h.3zM73.5 93.6h.3zM73.5 93.7h.3zM73.5 93.8h.3zM73.5 93.9h.4zM73.5 94h.4zM73.5 94.1h.4zM73.5 94.1h.4zM73.5 94.2h.4zM73.5 94.3h.4zM73.5 94.4h.4zM73.5 94.5h.5zM73.5 94.6h.5zM73.5 94.7h.5zM73.5 94.7h.5zM73.5 94.8h.5zM73.5 94.9h.5zM73.5 95h.5zM73.5 95.1h.5zM73.5 95.2h.6zM73.5 95.2h.6zM73.5 95.3h.6zM73.5 95.4h.6zM73.5 95.5h.6zM73.5 95.6h.6zM73.5 95.7h.6zM73.5 95.8h.7zM73.5 95.8h.7zM73.7 95.9h.5zM73.7 96h.5zM73.8 96.1h.4zM74 96.2h.2z"/>
<path d="M73 146.5h.2zM73 146.6h.2zM73 146.6h.3zM73 146.7h.4zM73 146.8h.5zM73 146.9h.5zM73 147h.5zM73.1 147.1h.4zM73.1 147.2h.4zM73.1 147.2h.4zM73.1 147.3h.4zM73.1 147.4h.4zM73.1 147.5h.4zM73.1 147.6h.4zM73.1 147.7h.4zM73.2 147.7h.3zM73.2 147.8h.3zM73.2 147.9h.3zM73.2 148h.3zM73.2 148.1h.3zM73.2 148.2h.3zM73.2 148.3h.3zM73.2 148.3h.3zM73.2 148.4h.3zM73.2 148.5h.3zM73.2 148.6h.3zM73.2 148.7h.3zM73.2 148.8h.3zM73.2 148.8h.3zM73.2 148.9h.3zM73.2 149h.3zM73.2 149.1h.3zM73.3 149.2h.2zM73.3 149.3h.2zM73.3 149.4h.2zM73.3 149.4h.2zM73.3 149.5h.2zM73.3 149.6h.2zM73.3 149.7h.2zM73.3 149.8h.2zM73.3 149.9h.2z"/>
<path d="M74 146.5h.2zM73.8 146.6h.4zM73.7 146.6h.5zM73.7 146.7h.5zM73.5 146.8h.7zM73.5 146.9h.7zM73.5 147h.6zM73.5 147.1h.6zM73.5 147.2h.6zM73.5 147.2h.6zM73.5 147.3h.6zM73.5 147.4h.6zM73.5 147.5h.6zM73.5 147.6h.5zM73.5 147.7h.5zM73.5 147.7h.5zM73.5 147.8h.5zM73.5 147.9h.5zM73.5 148h.5zM73.5 148.1h.5zM73.5 148.2h.5zM73.5 148.3h.4zM73.5 148.3h.4zM73.5 148.4h.4zM73.5 148.5h.4zM73.5 148.6h.4zM73.5 148.7h.4zM73.5 148.8h.4zM73.5 148.8h.3zM73.5 148.9h.3zM73.5 149h.3zM73.5 149.1h.3zM73.5 149.2h.3zM73.5 149.3h.3zM73.5 149.4h.3zM73.5 149.4h.2zM73.5 149.5h.2zM73.5 149.6h.2zM73.5 149.7h.2zM73.5 149.8h.2zM73.5 149.9h.2zM73.5 149.9h.2zM73.5 150h.2zM73.5 150.1h.2zM73.5 150.2h.2zM73.5 150.3h.2zM73.5 150.4h.2zM73.5 150.5h.2zM73.5 150.5h.2zM73.5 150.6h.2z"/>
<path d="M80.9 174.9h.5zM80.9 175h1.1zM81 175.1h1.7zM81 175.2h2.3zM81.1 175.3h2.8zM81.2 175.3h3.4zM81.3 175.4h3.9z"/>
<path d="M81.3 175.5h4.5zM81.3 175.6h3.9zM81.2 175.7h3.4zM81.1 175.8h2.8zM81 175.9h2.3zM81 175.9h1.7zM80.9 176h1.1zM80.9 176.1h.5z"/>
<path d="M95.7 175.5h4.5zM96.4 175.6h3.8zM96.9 175.7h3.4zM97.6 175.8h2.8zM98.2 175.9h2.2zM98.8 175.9h1.7zM99.5 176h1.1zM100.1 176.1h.6z"/>
<path d="M100.1 174.9h.6zM99.5 175h1.1zM98.8 175.1h1.7zM98.2 175.2h2.2zM97.6 175.3h2.8zM96.9 175.3h3.4zM96.4 175.4h3.8z"/>
<path d="M154.9 166.5h.2zM154.9 166.5h.3zM154.9 166.6h.5zM154.9 166.7h.5zM154.9 166.8h.6zM154.9 166.9h.6zM155 167h.5zM155 167h.5zM155 167.1h.5zM155 167.2h.5zM155 167.3h.5zM155 167.4h.5zM155 167.5h.5zM155.1 167.6h.4zM155.1 167.6h.4zM155.1 167.7h.4zM155.1 167.8h.4zM155.1 167.9h.4zM155.1 168h.4zM155.1 168.1h.4zM155.1 168.1h.4zM155.2 168.2h.3zM155.2 168.3h.3zM155.2 168.4h.3zM155.2 168.5h.3zM155.2 168.6h.3zM155.2 168.7h.3zM155.2 168.7h.3zM155.3 168.8h.2zM155.3 168.9h.2zM155.3 169h.2zM155.3 169.1h.2zM155.3 169.2h.2zM155.3 169.2h.2zM155.3 169.3h.2zM155.4 169.4h.1zM155.4 169.5h.1zM155.4 169.6h.1zM155.4 169.7h.1zM155.4 169.8h.1zM155.4 169.8h.1zM155.4 169.9h.1zM155.4 170h.1z"/>
<path d="M156 166.5h.2zM155.9 166.5h.3zM155.8 166.6h.4zM155.7 166.7h.5zM155.5 166.8h.7zM155.5 166.9h.7zM155.5 167h.6zM155.5 167h.6zM155.5 167.1h.6zM155.5 167.2h.6zM155.5 167.3h.6zM155.5 167.4h.6zM155.5 167.5h.6zM155.5 167.6h.5zM155.5 167.6h.5zM155.5 167.7h.5zM155.5 167.8h.5zM155.5 167.9h.5zM155.5 168h.5zM155.5 168.1h.5zM155.5 168.1h.5zM155.5 168.2h.5zM155.5 168.3h.5zM155.5 168.4h.5zM155.5 168.5h.5zM155.5 168.6h.5zM155.5 168.7h.5zM155.5 168.7h.5zM155.5 168.8h.4zM155.5 168.9h.4zM155.5 169h.4zM155.5 169.1h.4zM155.5 169.2h.4zM155.5 169.2h.4zM155.5 169.3h.4zM155.5 169.4h.3zM155.5 169.5h.3zM155.5 169.6h.3zM155.5 169.7h.3zM155.5 169.8h.3zM155.5 169.8h.3zM155.5 169.9h.3zM155.5 170h.3zM155.5 170.1h.2zM155.5 170.2h.2zM155.5 170.3h.2zM155.5 170.3h.2zM155.5 170.4h.2zM155.5 170.5h.2zM155.5 170.6h.2z"/>
<path d="M115.8 185.6h4.5zM116.5 185.7h3.9zM117.1 185.8h3.4zM117.8 185.8h2.8zM118.4 185.9h2.2zM119 186h1.6zM119.6 186.1h1.1zM120.2 186.2h.6z"/>
<path d="M120.2 185h.6zM119.6 185.1h1.1zM119 185.2h1.6zM118.4 185.3h2.2zM117.8 185.3h2.8zM117.1 185.4h3.4zM116.5 185.5h3.9z"/>
<path d="M130.9 185h.6zM131 185.1h1.1zM131.1 185.2h1.7zM131.1 185.3h2.2zM131.1 185.3h2.8zM131.2 185.4h3.4zM131.3 185.5h3.9z"/>
<path d="M131.3 185.6h4.5zM131.3 185.7h3.9zM131.2 185.8h3.4zM131.1 185.8h2.8zM131.1 185.9h2.2zM131.1 186h1.7zM131 186.1h1.1zM130.9 186.2h.6z"/>
<path d="M85.8 202.5h4.5zM86.4 202.6h3.9zM87 202.7h3.4zM87.7 202.8h2.8zM88.3 202.9h2.2zM88.9 202.9h1.7zM89.6 203h1.1zM90.2 203.1h.6z"/>
<path d="M90.1 202h.7zM89.4 202.1h1.3zM88.6 202.2h2zM88 202.3h2.5zM87.2 202.4h3.2zM86.5 202.4h3.8z"/>
<path d="M130.9 202h.7zM131 202.1h1.2zM131.1 202.2h1.9zM131.1 202.3h2.6zM131.2 202.4h3.3zM131.3 202.4h3.8z"/>
<path d="M131.3 202.5h4.5zM131.3 202.6h3.9zM131.2 202.7h3.4zM131.1 202.8h2.8zM131.1 202.9h2.2zM131.1 202.9h1.7zM131 203h1.1zM130.9 203.1h.6z"/>
</g>
<text font-size="15.6" x="102.4" y="269.4">Клапан</text>
<g font-size="10.9">
<text x="79.6" y="9.4" transform="rotate(-180 79.6 9.4)">МЧ00.73.00.03</text>
<text x="121.4" y="248.1">МЧ00.73.00.03</text>
</g>
<text font-size="10.7" x="86.2" y="288.1">Сталь 35 ГОСТ 1050-88</text>
<g font-size="7.8">
<text x="70.9" y="123.5" transform="rotate(-90 70.9 123.5)">1</text>
<text x="70.9" y="121.5" transform="rotate(-90 70.9 121.5)">2</text>
<text x="152.9" y="124" transform="rotate(-90 152.9 124)">2</text>
<text x="152.9" y="121" transform="rotate(-90 152.9 121)">0</text>
<text x="70.9" y="126.7" transform="rotate(-90 70.9 126.7)">⌀</text>
<text x="152.9" y="127.2" transform="rotate(-90 152.9 127.2)">⌀</text>
<text x="63.2" y="172.9">2×45°</text>
<text x="123.3" y="183">4</text>
<text x="107.2" y="200">10</text>
<text x="173.5" y="267.2">0,01</text>
<text x="192.8" y="267.2">5:1</text>
<text x="172.4" y="283.7">ПГУПС</text>
<text x="168.7" y="290.7">ЛТ-519-з</text>
</g>
<g font-size="5.4">
<text x="12.6" y="46.3" transform="rotate(-90 12.6 46.3)">Перв. примен.</text>
<text x="12.6" y="103.4" transform="rotate(-90 12.6 103.4)">Справ. №</text>
<text x="12.6" y="176.1" transform="rotate(-90 12.6 176.1)">Подп. и дата</text>
<text x="12.6" y="205.2" transform="rotate(-90 12.6 205.2)">Инв. № дубл.</text>
<text x="12.6" y="230.9" transform="rotate(-90 12.6 230.9)">Взам. инв. №</text>
<text x="159.3" y="256.6">Лит.</text>
<text x="173.4" y="256.6">Масса</text>
<text x="188.3" y="256.6">Масштаб</text>
<text x="12.6" y="261.1" transform="rotate(-90 12.6 261.1)">Подп. и дата</text>
<text x="41.6" y="261.6">№ докум.</text>
<text x="63.9" y="261.6">Подп.</text>
<text x="21" y="266.6">Разраб.</text>
<text x="38" y="266.6">Чумичев</text>
<text x="21" y="271.6">Пров.</text>
<text x="38" y="271.6">Пузанова</text>
<text x="21" y="276.6">Т.контр.</text>
<text x="157.1" y="276.6">Лист</text>
<text x="178.3" y="276.6">Листов</text>
<text x="198.5" y="276.6">1</text>
<text x="21" y="286.6">Н.контр.</text>
<text x="7.5" y="292.5" transform="rotate(-90 7.5 292.5)">КОМПАС-3Dv24Учебнаяверсия©2025ООО&quot;АСКОН-Системыпроектирования&quot;, Россия. Всеправазащищены.</text>
<text x="12.6" y="290.2" transform="rotate(-90 12.6 290.2)">Инв. № подл.</text>
<text x="21" y="291.6">Утв.</text>
<text x="8.5" y="296.7">Недлякоммерческогоиспользования</text>
<text x="96" y="296.6">Копировал</text>
<text x="166" y="296.6">Формат</text>
<text x="186" y="296.6">A4</text>
</g>
<g font-size="5.3">
<text x="21.1" y="261.6">Изм.</text>
<text x="28.1" y="261.6">Лист</text>
<text x="76.1" y="261.6">Дата</text>
</g>
</svg>
